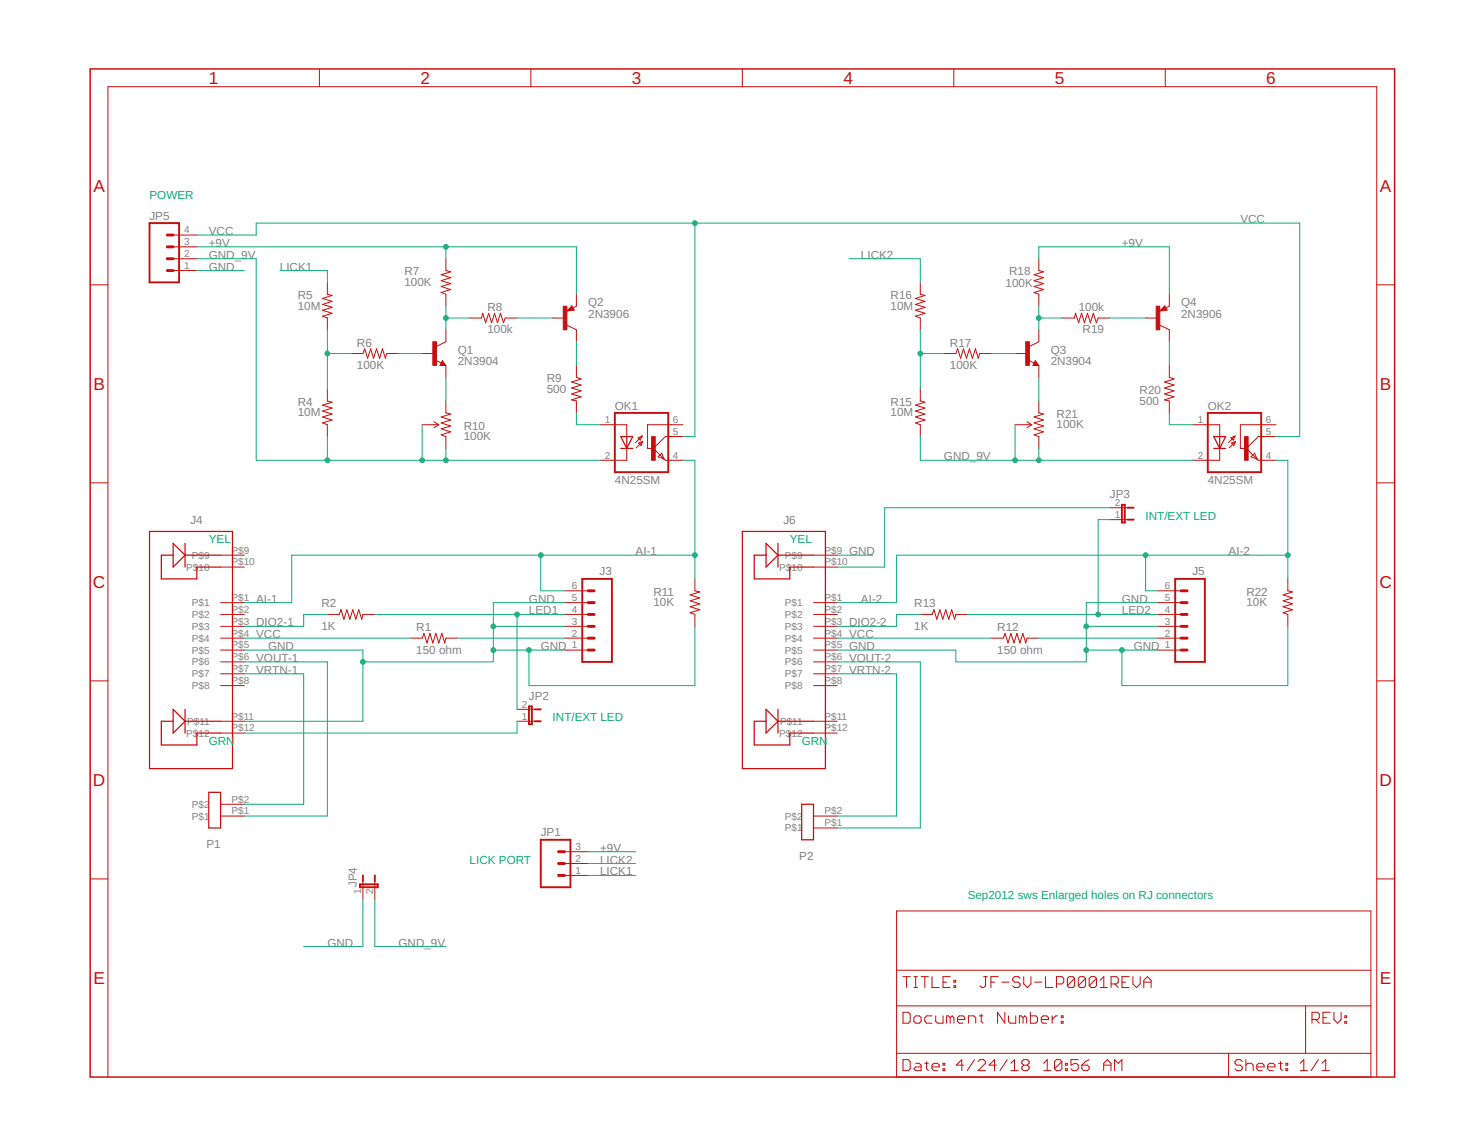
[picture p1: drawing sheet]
<svg xmlns="http://www.w3.org/2000/svg" width="279mm" height="216mm" viewBox="0 0 279 216" stroke-linecap="round" stroke-linejoin="round" font-family="sans-serif">
<g fill="none" stroke="#c90d0c" stroke-width=".19">
<path d="M60.1 13v3.3M99.9 13v3.3M139.8 13v3.3M179.6 13v3.3M219.4 13v3.3M17 53.6h3.3M32.6 50.9h4.5M32.6 48.7h4.5M32.6 46.5h4.5M32.6 44.2h4.5M61.6 53.1v2.3l.9 .2-1.8 .6 1.8 .5-1.8 .6 1.8 .5-1.8 .6 1.8 .6-1.8 .5 .9 .4v2.2M83.9 48.7v2.2l1 .3-1.8 .5 1.8 .6-1.8 .5 1.8 .6-1.8 .5 1.8 .6-1.8 .6 .8 .3v2.2"/>
<path d="M88.4 59.9h2.3l.2-.9 .5 1.7 .6-1.7 .6 1.7 .5-1.7 .6 1.7 .5-1.7 .6 1.7 .3-.8h2.2M104.1 59.9h2.2M107.7 57.6l.4 .8-1.4 .1zM108.5 55.4v2.2l-.6 .4M173.3 53.1v2.3l.9 .2-1.8 .6 1.8 .5-1.8 .6 1.8 .5-1.8 .6 1.8 .6-1.8 .5 .9 .4v2.2M195.6 48.7v2.2l.9 .3-1.8 .5 1.8 .6-1.8 .5 1.8 .6-1.8 .5 1.8 .6-1.8 .6 .9 .3v2.2M200 59.9h2.3l.2-.9 .6 1.7 .5-1.7 .6 1.7 .5-1.7 .6 1.7 .5-1.7 .6 1.7 .4-.8h2.2M215.7 59.9h2.2M219.3 57.6l.5 .8-1.4 .1zM220.2 55.4v2.2l-.7 .4M259.2 53.6h3.4M61.6 73.3v2.2l.9 .2-1.8 .6 1.8 .5-1.8 .6 1.8 .5-1.8 .6 1.8 .6-1.8 .5 .9 .3v2.3"/>
<path d="M66.1 66.5h2.2l.4-.8 .5 1.7 .6-1.7 .5 1.7 .6-1.7 .6 1.7 .5-1.7 .6 1.7 .2-.9h2.2M79.5 66.5h2.2M79.5 79.9h3.1M81.7 79.4l.9 .5M82 67.8l1.1 .5M82.6 79.9l-.9 .6M83.3 67.9l.6 .9h-1.1zM83.9 62.1v2.2l-1.7 .9M83.9 68.8v2.2M83.9 75.5v2.2l1 .2-1.8 .6 1.8 .6-1.8 .5 1.8 .6-1.8 .5 1.8 .6-1.8 .6 .8 .3v2.2M106.7 61.2l1.8 .9v2.2M108.5 68.8v2.2l.9 .4-1.8 .5 1.8 .6-1.8 .5 1.8 .6-1.8 .5 1.8 .6-1.8 .6 .9 .2v2.2"/>
<path d="M113 79.9h5v2.3M128.6 79.9h-6.7v4.5h.9M173.3 73.3v2.2l.9 .2-1.8 .6 1.8 .5-1.8 .6 1.8 .5-1.8 .6 1.8 .6-1.8 .5 .9 .3v2.3M177.7 66.5h2.3l.3-.8 .5 1.7 .6-1.7 .6 1.7 .5-1.7 .6 1.7 .5-1.7 .6 1.7 .2-.9h2.2M191.1 66.5h2.3M191.1 79.9h3.1M193.4 79.4l.8 .5M193.6 67.8l1.1 .5M194.2 79.9l-.8 .6M194.9 67.9l.7 .9h-1.1zM195.6 62.1v2.2l-1.8 .9M195.6 68.8v2.2"/>
<path d="M195.6 75.5v2.2l.9 .2-1.8 .6 1.8 .6-1.8 .5 1.8 .6-1.8 .5 1.8 .6-1.8 .6 .9 .3v2.2M218.4 61.2l1.8 .9v2.2M220.2 68.8v2.2l.8 .4-1.8 .5 1.8 .6-1.8 .5 1.8 .6-1.8 .5 1.8 .6-1.8 .6 1 .2v2.2M224.6 79.9h5v2.3M240.2 79.9h-6.7v4.5h.9M17 90.9h3.3M118 84.4v2.2h-5M120.1 82.4l.8-.3-.3 .7zM120.2 83.4l.8-.3-.3 .8zM120.9 82.1l-1.2 1.2M121 83.1l-1.2 1.2M123.9 86l.7-.7 .4 1.1z"/>
<path d="M125 86.4l.3 .2h3.3M128.6 82.2h-3.3l-2.3 2.2 2 2M209 97.8h3.3M209 95.6h3.3M229.6 84.4v2.2h-5M231.8 82.4l.7-.3-.3 .7zM231.9 83.4l.7-.3-.3 .8zM232.5 82.1l-1.2 1.2M232.6 83.1l-1.2 1.2M235.5 86l.7-.7 .5 1.1zM236.7 86.4l.2 .2h3.3M240.2 82.2h-3.3l-2.2 2.2 2 2"/>
<path d="M259.2 90.9h3.4M41.5 115.7h4.5M41.5 117.9h4.5M41.5 113.4h4.5M41.5 104.5h4.5M41.5 106.7h4.5M61.6 115.7h2.3l.3-.9 .5 1.8 .6-1.8 .6 1.8 .5-1.8 .6 1.8 .5-1.8 .6 1.8 .2-.9h2.3M106.3 115.7h4.4M106.3 117.9h4.4M106.3 113.4h4.4M106.3 111.2h4.4M130.8 109v2.2l.9 .2-1.8 .6 1.8 .5-1.8 .6 1.8 .6-1.8 .5 1.8 .6-1.8 .5 .9 .4v2.2"/>
<path d="M153.2 115.7h4.4M153.2 117.9h4.4M153.2 113.4h4.4M153.2 104.5h4.4M153.2 106.7h4.4M173.3 115.7h2.2l.3-.9 .6 1.8 .6-1.8 .5 1.8 .6-1.8 .5 1.8 .6-1.8 .5 1.8 .3-.9h2.2M217.9 115.7h4.5M217.9 117.9h4.5M217.9 113.4h4.5M217.9 111.2h4.5M242.5 109v2.2l.9 .2-1.8 .6 1.8 .5-1.8 .6 1.8 .6-1.8 .5 1.8 .6-1.8 .5 .9 .4v2.2M17 128.2h3.3"/>
<path d="M41.5 120.1h4.5M41.5 122.4h4.5M41.5 124.6h4.5M41.5 126.8h4.5M41.5 129.1h4.5M41.5 135.8h4.5M41.5 138h4.5M77.3 120.1h2.2l.3-.9 .6 1.8 .5-1.8 .6 1.8 .6-1.8 .5 1.8 .6-1.8 .5 1.8 .2-.9h2.3M97.3 135.8h3.4M97.3 133.5h3.4M106.3 120.1h4.4M106.3 122.4h4.4"/>
<path d="M153.2 120.1h4.4M153.2 122.4h4.4M153.2 124.6h4.4M153.2 126.8h4.4M153.2 129.1h4.4M153.2 135.8h4.4M153.2 138h4.4M186.6 120.1h2.3l.3-.9 .6 1.8 .5-1.8 .6 1.8 .6-1.8 .5 1.8 .6-1.8 .5 1.8 .3-.9h2.2M217.9 120.1h4.5M217.9 122.4h4.5M259.2 128.2h3.4M41.5 153.6h4.5"/>
<path d="M41.5 151.4h4.5M153.2 153.6h4.4M153.2 155.9h4.4M17 165.4h3.3M68.3 165.9v3.3M70.6 165.9v3.3M106.3 164.8h4.4M106.3 162.5h4.4M106.3 160.3h4.4M168.8 171.5h89.3v31.2h-89.3zM259.2 165.4h3.4M168.8 189.3h89.3"/>
<path d="M168.8 198.3h89.3M168.8 182.6h89.3M170 190.5h1l.4 .4v1.4l-.4 .3h-1zM170 199.5h1l.4 .3v1.4l-.4 .3h-1zM170 183.8h1.4M170.7 183.8v2.1M172.1 191.6l.3-.4h.7l.3 .4v.7l-.3 .3h-.7l-.3-.3zM172.1 183.8h.6M172.1 185.9h.6M172.4 183.8v2.1M173.4 183.8h1.4M174.1 183.8v2.1"/>
<path d="M174.5 199.8v1.4l.3 .3M175.5 183.8v2.1h1.3M175.5 191.2h-1l-.4 .4v.7l.4 .3h1M176.2 191.2v1.1l.3 .3h1v-1.4M177.5 184.9h.7M178.9 183.8h-1.4v2.1h1.4M178.9 191.6l-.3-.4h-.4v1.4M178.9 191.6l.4-.4 .3 .4v1M178.9 191.6v1M179.6 185.5h.3v.4h-.3zM179.6 184.5h.3v.4h-.3zM180.3 191.9h1.4v-.3l-.4-.4h-.7l-.3 .4v.7l.3 .3h.7"/>
<path d="M182.3 192.6v-1.4h1.1l.3 .4v1M183.5 199.5l-1.4 2M184.1 199.8l.4-.3h.7l.3 .3v.4l-1.4 1.3h1.4M184.4 191.2h.7M184.7 190.9v1.4l.4 .3M185.2 183.8h.7M185.5 183.8v1.7l-.3 .4h-.4l-.3-.4M186.6 184.9h.7M187.9 183.8h-1.3v2.1M188.6 184.9h1.4M189.2 190.5v2.1l-1.4-2.1v2.1M189.6 199.5l-1.3 2"/>
<path d="M189.9 191.2v1.1l.3 .3h1v-1.4M192 184.2l-.3-.4h-.7l-.3 .4v.3l.3 .4h.7l.3 .3v.3l-.3 .4h-.7l-.3-.4M192.6 191.6l-.3-.4h-.4v1.4M192.6 191.6v1M192.6 191.6l.4-.4 .3 .4v1M192.7 183.8v1.4l.7 .7 .7-.7v-1.4M194 190.5v2.1h1l.3-.3v-.7l-.3-.4h-1M194.8 184.9h1.4M196 191.9h1.4v-.3l-.3-.4h-.7l-.4 .4v.7l.4 .3h.7M196.8 183.8v2.1h1.4M198.1 191.2v1.4M198.9 185.2h1l.4-.3v-.7l-.4-.4h-1v2.1"/>
<path d="M199.1 191.2h-.3l-.7 .7M199.8 192.3h.4v.3h-.4zM199.8 191.2h.4v.4h-.4zM199.9 199.8v1.4l-.3 .3h-.7l-.4-.3M199.9 199.8l-.3-.3h-.7l-.4 .3v1.4M199.9 199.8l-1.4 1.4M202.3 184.2l-.3-.4h-.7l-.3 .4v1.3M202.3 184.2v1.3l-.3 .4h-.7l-.3-.4M202.3 184.2l-1.3 1.3M203 199.5h-1.4v1l.7-.3h.3l.4 .3v.7l-.4 .3h-.6l-.4-.3M204.4 184.2l-.4-.4h-.7l-.3 .4v1.3M204.4 184.2v1.3l-.4 .4h-.7l-.3-.4"/>
<path d="M204.4 184.2l-1.4 1.3M205.1 199.5l-.7 .3-.7 .7M206.4 184.2l-.3-.4h-.7l-.3 .4v1.3M206.4 184.2v1.3l-.3 .4h-.7l-.3-.4M206.4 184.2l-1.3 1.3M207.1 185.9h1.4M207.1 184.5l.7-.7v2.1M209.2 185.2h1l.3-.3v-.7l-.3-.4h-1v2.1M209.9 185.2l.6 .7M211.2 184.9h.7M212.6 183.8h-1.4v2.1h1.4M213.3 183.8v1.4l.7 .7 .7-.7v-1.4"/>
<path d="M215.3 184.9h1.4M215.3 185.9v-1.4l.7-.7 .7 .7v1.4M231.3 198.3v4.4M233.9 199.8l-.4-.3h-.6l-.4 .3v.4l.4 .3h.6l.4 .3v.4l-.4 .3h-.6l-.4-.3M234.6 199.5v2M241.1 199.8v1.4l.3 .3M245.8 189.3v9M247 191.9h1.1l.3-.3v-.7l-.3-.4h-1.1v2.1M247.7 191.9l.7 .7M248.2 199.5l-1.4 2M249.1 191.6h.7M250.4 190.5h-1.3v2.1h1.3"/>
<path d="M251.1 190.5v1.4l.7 .7 .7-.7v-1.4M253.2 192.3h.3v.3h-.3zM253.2 191.2h.3v.4h-.3zM20.3 202.7v-186.4h238.9v186.4M172.4 200.2h.7l.3 .3v1h-1l-.3-.3 .3-.4h1M174.1 200.2h.7M175.5 200.8h1.3v-.3l-.3-.3h-.7l-.3 .3v.7l.3 .3h.7M177.5 201.2h.4v.3h-.4zM177.5 200.2h.4v.3h-.4zM181.4 200.5h-1.4l1.1-1v2M187.6 200.5h-1.4l1-1v2M190.3 201.5h1.4"/>
<path d="M190.3 200.2l.7-.7v2M192.7 200.5l-.3 .3v.4l.3 .3h.7l.4-.3v-.4l-.4-.3M192.7 200.5l-.3-.3v-.4l.3-.3h.7l.4 .3v.4l-.4 .3M192.7 200.5h.7M196.5 201.5h1.4M196.5 200.2l.7-.7v2M200.6 201.2h.4v.3h-.4zM200.6 200.2h.4v.3h-.4zM203.7 200.5h1l.4 .3v.4l-.4 .3h-.7l-.3-.3zM207.8 200.5h1.4M207.8 201.5v-1.3l.7-.7 .7 .7v1.3M209.8 201.5v-2l.7 .7 .7-.7v2"/>
<path d="M234.6 200.5l.3-.3h.7l.3 .3v1M236.6 200.8h1.4v-.3l-.3-.3h-.7l-.4 .3v.7l.4 .3h.7M238.7 200.8h1.4v-.3l-.4-.3h-.7l-.3 .3v.7l.3 .3h.7M240.7 200.2h.7M242.1 201.2h.3v.3h-.3zM242.1 200.2h.3v.3h-.3zM244.8 201.5h1.4M244.8 200.2l.7-.7v2M248.9 201.5h1.4M248.9 200.2l.7-.7v2"/>
</g>
<g fill="none" stroke="#c90d0c" stroke-width=".36">
<path d="M28.2 42h5.5v11.1h-5.5zM115.8 77.7h10v11.2h-10zM227.4 77.7h10v11.2h-10zM211.2 95h.6v3.4h-.6zM212.3 97.8h1.1M212.3 95.6h1.1M109.6 109h5.6v15.6h-5.6zM221.3 109h5.5v15.6h-5.5zM99.6 133h.5v3.3h-.5zM100.7 135.8h1.1M100.7 133.5h1.1M101.8 158.1h5.6v8.9h-5.6z"/>
<path d="M67.8 166.5h3.3v.5h-3.3zM68.3 164.8v1.1M70.6 164.8v1.1"/>
</g>
<g fill="none" stroke="#c90d0c" stroke-width=".55">
<path d="M31.5 46.5h1.1M31.5 48.7h1.1M31.5 50.9h1.1M31.5 44.2h1.1M110.7 117.9h1.2M110.7 113.4h1.2M110.7 115.7h1.2M110.7 111.2h1.2M222.4 117.9h1.1M222.4 113.4h1.1M222.4 115.7h1.1M222.4 111.2h1.1"/>
<path d="M110.7 120.1h1.2M110.7 122.4h1.2M222.4 120.1h1.1M222.4 122.4h1.1M105.2 160.3h1.1M105.2 162.5h1.1M105.2 164.8h1.1"/>
</g>
<g fill="none" stroke="#c90d0c" stroke-width=".23">
<path d="M107.6 58.2h-.3l.3-.2 .2 .3-.8 .1 .6-.7 .3 .6M219.2 58.2h-.3l.3-.2 .3 .3-.9 .1 .6-.7 .4 .6M83.3 68.3l.1 .3h-.3l.2-.5 .4 .6h-.6M194.9 68.3l.1 .3h-.3l.2-.5 .5 .6h-.7M116.9 82.2h2.2l-1.1 2.2zM116.9 84.4h2.2M118 82.2v2.2M228.5 84.4h2.3M228.5 82.2h2.3l-1.2 2.2zM229.6 82.2v2.2M28.2 100h15.6v44.7h-15.6zM32.6 104.5h-2.2v4.5h6.7v-2.3h4.4"/>
<path d="M32.6 102.3l2.2 2.2-2.2 2.2zM34.8 104.5h6.7M34.8 102.3v4.4M139.8 100h15.6v44.7h-15.6zM144.2 104.5h-2.2v4.5h6.7v-2.3h4.5M144.2 102.3l2.3 2.2-2.3 2.2zM146.5 104.5h6.7M146.5 102.3v4.4M32.6 133.5l2.2 2.3-2.2 2.2zM32.6 135.8h-2.2v4.4h6.7v-2.2h4.4M34.8 133.5v4.5M34.8 135.8h6.7"/>
<path d="M144.2 135.8h-2.2v4.4h6.7v-2.2h4.5M144.2 133.5l2.3 2.3-2.3 2.2zM146.5 135.8h6.7M146.5 133.5v4.5M39.3 149.1h2.2v6.8h-2.2zM150.9 151.4h2.3v6.7h-2.3z"/>
</g>
<g fill="#c90d0c" stroke="#c90d0c" stroke-width=".19">
<path d="M81.5 64.3h.7v4.5h-.7z"/>
<path d="M106 57.6h.7v4.5h-.7z"/>
<path d="M122.7 82.2h.7v4.4h-.7z"/>
<path d="M193.1 64.3h.7v4.5h-.7z"/>
<path d="M217.7 57.6h.7v4.5h-.7z"/>
<path d="M234.3 82.2h.7v4.4h-.7z"/>
</g>
<path d="M17 13h245.6v189.7h-245.6z" fill="none" stroke="#c90d0c" stroke-width=".28"/>
<g fill="none" stroke="#0dab76" stroke-width=".19">
<path d="M37.1 50.9h8.9M37.1 48.7h11.1v37.9h64.8M37.1 44.2h11.1v-2.2h196.5v40.2h-4.5M37.1 46.5h71.4v8.9M52.7 50.9h8.9v2.2M83.9 46.5v2.2M83.9 57.6v4.5M83.9 59.9h4.5M97.3 59.9h6.8M130.8 42v40.2h-2.2M159.9 48.7h13.4v4.4M195.6 59.9h4.4"/>
<path d="M195.6 48.7v-2.2h24.6v8.9M195.6 57.6v4.5M209 59.9h6.7M61.6 62.1v11.2M61.6 66.5h4.5M75 66.5h4.5M79.5 79.9v6.7M83.9 71v4.5M108.5 64.3v4.5M108.5 77.7v2.2h4.5M173.3 66.5h4.4M173.3 62.1v11.2"/>
<path d="M186.6 66.5h4.5M191.1 79.9v6.7M195.6 71v4.5M220.2 77.7v2.2h4.4M220.2 64.3v4.5M61.6 82.2v4.4M83.9 84.4v2.2M128.6 86.6h2.2v22.4M173.3 82.2v4.4h51.3M195.6 84.4v2.2M209 97.8h-2.2v17.9M209 95.6h-42.4v11.1h-9"/>
<path d="M240.2 86.6h2.3v22.4M61.6 115.7h-4.4v2.2h-11.2M70.6 115.7h35.7M92.9 117.9h13.4M97.3 115.7v17.8M101.8 104.5v6.7h4.5M106.3 113.4h-13.4v11.2h-24.6M130.8 104.5h-75.9v8.9h-8.9M130.8 117.9v11.2h-31.2v-6.7M157.6 104.5h6.7M173.3 115.7h-4.5v2.2h-11.2M182.2 115.7h35.7"/>
<path d="M204.5 117.9h13.4M215.7 104.5v6.7h2.2M217.9 113.4h-13.4v11.2h-24.5v-2.2h-22.4M242.5 104.5h-73.7v8.9h-11.2M242.5 117.9v11.2h-31.3v-6.7M46 122.4h22.3v13.4h-22.3M46 124.6h15.6v29h-15.6M46 120.1h31.3M46 126.8h11.2v24.6h-11.2M86.2 120.1h20.1M92.9 122.4h13.4M97.3 135.8v2.2h-51.3"/>
<path d="M157.6 124.6h15.7v31.3h-15.7M157.6 120.1h29M157.6 126.8h11.2v26.8h-11.2M195.6 120.1h22.3M204.5 122.4h13.4M68.3 169.2v9h-11.1M70.6 169.2v9h13.3M110.7 160.3h9M110.7 164.8h9M110.7 162.5h9"/>
</g>
<g fill="#0dab76" stroke="#0dab76" stroke-width=".19">
<circle cx="92.9" cy="117.9" r=".44"/>
<circle cx="92.9" cy="122.4" r=".44"/>
<circle cx="68.3" cy="124.6" r=".44"/>
<circle cx="99.6" cy="122.4" r=".44"/>
<circle cx="204.5" cy="117.9" r=".44"/>
<circle cx="204.5" cy="122.4" r=".44"/>
<circle cx="211.2" cy="122.4" r=".44"/>
<circle cx="242.5" cy="104.5" r=".44"/>
<circle cx="215.7" cy="104.5" r=".44"/>
<circle cx="130.8" cy="42" r=".44"/>
<circle cx="61.6" cy="66.5" r=".44"/>
<circle cx="83.9" cy="59.9" r=".44"/>
<circle cx="173.3" cy="66.5" r=".44"/>
<circle cx="195.6" cy="59.9" r=".44"/>
<circle cx="83.9" cy="46.5" r=".44"/>
<circle cx="97.3" cy="115.7" r=".44"/>
<circle cx="206.8" cy="115.7" r=".44"/>
<circle cx="130.8" cy="104.5" r=".44"/>
<circle cx="101.8" cy="104.5" r=".44"/>
<circle cx="195.6" cy="86.6" r=".44"/>
<circle cx="191.1" cy="86.6" r=".44"/>
<circle cx="83.9" cy="86.6" r=".44"/>
<circle cx="79.5" cy="86.6" r=".44"/>
<circle cx="61.6" cy="86.6" r=".44"/>
</g>
<g font-size="3.2" fill="#c90d0c">
<text x="39.3" y="15.8">1</text>
<text x="79.2" y="15.8">2</text>
<text x="119" y="15.8">3</text>
<text x="158.8" y="15.8">4</text>
<text x="198.6" y="15.8">5</text>
<text x="238.4" y="15.8">6</text>
<text x="17.6" y="36.1">A</text>
<text x="259.8" y="36.1">A</text>
<text x="17.6" y="73.4">B</text>
<text x="259.8" y="73.4">B</text>
<text x="17.5" y="110.7">C</text>
<text x="259.7" y="110.7">C</text>
<text x="17.5" y="147.9">D</text>
<text x="259.7" y="147.9">D</text>
<text x="17.6" y="185.2">E</text>
<text x="259.8" y="185.2">E</text>
</g>
<g font-size="2.2" fill="#808080">
<text x="28.1" y="41.3">JP5</text>
<text x="233.5" y="42">VCC</text>
<text x="39.3" y="44.2">VCC</text>
<text x="39.3" y="46.5">+9V</text>
<text x="211.2" y="46.5">+9V</text>
<text x="39.3" y="50.9">GND</text>
<text x="39.3" y="48.7">GND_9V</text>
<text x="52.7" y="50.9">LICK1</text>
<text x="76.1" y="53.8">100K</text>
<text x="76.1" y="51.8">R7</text>
<text x="162.1" y="48.7">LICK2</text>
<text x="190" y="51.8">R18</text>
<text x="56" y="58.3">10M</text>
<text x="56" y="56.3">R5</text>
<text x="91.8" y="58.5">R8</text>
<text x="110.7" y="59.9">2N3906</text>
<text x="110.7" y="57.6">Q2</text>
<text x="167.7" y="58.3">10M</text>
<text x="167.7" y="56.3">R16</text>
<text x="189.3" y="54.1">100K</text>
<text x="203.1" y="58.5">100k</text>
<text x="222.4" y="59.9">2N3906</text>
<text x="222.4" y="57.6">Q4</text>
<text x="67.2" y="65.2">R6</text>
<text x="91.8" y="62.8">100k</text>
<text x="178.8" y="65.2">R17</text>
<text x="203.8" y="62.7">R19</text>
<text x="67.2" y="69.5">100K</text>
<text x="86.2" y="68.8">2N3904</text>
<text x="86.2" y="66.6">Q1</text>
<text x="102.9" y="71.9">R9</text>
<text x="178.8" y="69.5">100K</text>
<text x="197.8" y="68.8">2N3904</text>
<text x="197.8" y="66.6">Q3</text>
<text x="56" y="76.4">R4</text>
<text x="102.9" y="73.9">500</text>
<text x="115.8" y="77.2">OK1</text>
<text x="167.7" y="76.4">R15</text>
<text x="214.6" y="76.2">500</text>
<text x="214.6" y="74.2">R20</text>
<text x="227.4" y="77.2">OK2</text>
<text x="56" y="78.4">10M</text>
<text x="87.3" y="82.8">100K</text>
<text x="87.3" y="80.9">R10</text>
<text x="167.7" y="78.4">10M</text>
<text x="198.9" y="80.6">100K</text>
<text x="198.9" y="78.6">R21</text>
<text x="177.7" y="86.6">GND_9V</text>
<text x="115.8" y="91.1">4N25SM</text>
<text x="209" y="93.8">JP3</text>
<text x="227.4" y="91.1">4N25SM</text>
<text x="35.9" y="98.7">J4</text>
<text x="147.5" y="98.7">J6</text>
<text x="119.7" y="104.5">AI-1</text>
<text x="159.9" y="104.5">GND</text>
<text x="231.3" y="104.5">AI-2</text>
<text x="48.2" y="113.4">AI-1</text>
<text x="99.6" y="113.4">GND</text>
<text x="112.9" y="108.3">J3</text>
<text x="123" y="112.1">R11</text>
<text x="162.1" y="113.4">AI-2</text>
<text x="211.2" y="113.4">GND</text>
<text x="224.5" y="108.3">J5</text>
<text x="234.7" y="112.1">R22</text>
<text x="48.2" y="117.9">DIO2-1</text>
<text x="60.5" y="118.6">1K</text>
<text x="60.5" y="114.3">R2</text>
<text x="78.4" y="118.8">R1</text>
<text x="99.6" y="115.7">LED1</text>
<text x="123" y="114.1">10K</text>
<text x="159.9" y="117.9">DIO2-2</text>
<text x="172.1" y="118.6">1K</text>
<text x="172.1" y="114.3">R13</text>
<text x="187.8" y="118.8">R12</text>
<text x="211.2" y="115.7">LED2</text>
<text x="234.7" y="114.1">10K</text>
<text x="48.2" y="120.1">VCC</text>
<text x="48.2" y="124.6">VOUT-1</text>
<text x="50.5" y="122.4">GND</text>
<text x="78.4" y="123">150 ohm</text>
<text x="101.8" y="122.4">GND</text>
<text x="159.9" y="122.4">GND</text>
<text x="159.9" y="120.1">VCC</text>
<text x="159.9" y="124.6">VOUT-2</text>
<text x="187.8" y="123">150 ohm</text>
<text x="213.4" y="122.4">GND</text>
<text x="48.2" y="126.8">VRTN-1</text>
<text x="99.6" y="131.7">JP2</text>
<text x="159.9" y="126.8">VRTN-2</text>
<text x="38.8" y="159.6">P1</text>
<text x="101.8" y="157.4">JP1</text>
<text x="113" y="160.3">+9V</text>
<text x="150.5" y="161.9">P2</text>
<text x="67.2" y="167" transform="rotate(-90 67.2 167)">JP4</text>
<text x="113" y="164.8">LICK1</text>
<text x="113" y="162.5">LICK2</text>
<text x="61.6" y="178.2">GND</text>
<text x="75" y="178.2">GND_9V</text>
</g>
<g font-size="2.2" fill="#0dab76">
<text x="28.1" y="37.5">POWER</text>
<text x="215.7" y="97.8">INT/EXT LED</text>
<text x="39.3" y="102.3">YEL</text>
<text x="148.7" y="102.3">YEL</text>
<text x="104" y="135.8">INT/EXT LED</text>
<text x="39.3" y="140.2">GRN</text>
<text x="150.9" y="140.2">GRN</text>
<text x="88.4" y="162.5">LICK PORT</text>
<text x="182.2" y="169.2">Sep2012 sws Enlarged holes on RJ connectors</text>
</g>
<g font-size="1.9" fill="#808080">
<text x="34.7" y="46.1">3</text>
<text x="34.7" y="43.9">4</text>
<text x="34.7" y="50.6">1</text>
<text x="34.7" y="48.4">2</text>
<text x="113.9" y="79.6">1</text>
<text x="126.7" y="79.6">6</text>
<text x="126.7" y="81.9">5</text>
<text x="225.5" y="79.6">1</text>
<text x="238.3" y="79.6">6</text>
<text x="238.3" y="81.9">5</text>
<text x="113.9" y="86.3">2</text>
<text x="126.7" y="86.3">4</text>
<text x="225.5" y="86.3">2</text>
<text x="238.3" y="86.3">4</text>
<text x="209.9" y="95.3">2</text>
<text x="209.9" y="97.5">1</text>
<text x="35.1" y="107.4">P$</text>
<text x="36.1" y="105.2">P$9</text>
<text x="37.4" y="107.4">10</text>
<text x="43.6" y="104.2">P$9</text>
<text x="43.6" y="106.4">P$10</text>
<text x="146.7" y="107.4">P$</text>
<text x="147.8" y="105.2">P$9</text>
<text x="149" y="107.4">10</text>
<text x="155.2" y="104.2">P$9</text>
<text x="155.2" y="106.4">P$10</text>
<text x="43.6" y="113.1">P$1</text>
<text x="107.7" y="113.1">5</text>
<text x="107.7" y="110.9">6</text>
<text x="155.2" y="113.1">P$1</text>
<text x="219.3" y="113.1">5</text>
<text x="219.3" y="110.9">6</text>
<text x="36.1" y="114.1">P$1</text>
<text x="36.1" y="116.3">P$2</text>
<text x="36.1" y="118.6">P$3</text>
<text x="43.6" y="115.4">P$2</text>
<text x="43.6" y="117.6">P$3</text>
<text x="43.6" y="119.8">P$4</text>
<text x="107.7" y="119.8">2</text>
<text x="107.7" y="117.6">3</text>
<text x="107.7" y="115.4">4</text>
<text x="147.8" y="114.1">P$1</text>
<text x="147.8" y="116.3">P$2</text>
<text x="147.8" y="118.6">P$3</text>
<text x="155.2" y="115.4">P$2</text>
<text x="155.2" y="117.6">P$3</text>
<text x="155.2" y="119.8">P$4</text>
<text x="219.3" y="119.8">2</text>
<text x="219.3" y="117.6">3</text>
<text x="219.3" y="115.4">4</text>
<text x="36.1" y="120.8">P$4</text>
<text x="36.1" y="123">P$5</text>
<text x="36.1" y="125.3">P$6</text>
<text x="43.6" y="122">P$5</text>
<text x="43.6" y="124.3">P$6</text>
<text x="107.7" y="122">1</text>
<text x="147.8" y="120.8">P$4</text>
<text x="147.8" y="123">P$5</text>
<text x="147.8" y="125.3">P$6</text>
<text x="155.2" y="122">P$5</text>
<text x="155.2" y="124.3">P$6</text>
<text x="219.3" y="122">1</text>
<text x="36.1" y="127.5">P$7</text>
<text x="36.1" y="129.7">P$8</text>
<text x="43.6" y="126.5">P$7</text>
<text x="43.6" y="128.7">P$8</text>
<text x="147.8" y="127.5">P$7</text>
<text x="147.8" y="129.7">P$8</text>
<text x="155.2" y="126.5">P$7</text>
<text x="155.2" y="128.7">P$8</text>
<text x="35.2" y="136.4">P$11</text>
<text x="43.6" y="135.4">P$11</text>
<text x="43.6" y="137.7">P$12</text>
<text x="98.2" y="135.4">1</text>
<text x="98.2" y="133.2">2</text>
<text x="146.9" y="136.4">P$11</text>
<text x="155.2" y="135.4">P$11</text>
<text x="155.2" y="137.7">P$12</text>
<text x="35.1" y="138.7">P$</text>
<text x="37.4" y="138.7">12</text>
<text x="146.7" y="138.7">P$</text>
<text x="149" y="138.7">12</text>
<text x="36.1" y="154.3">P$1</text>
<text x="36.1" y="152">P$2</text>
<text x="43.6" y="153.3">P$1</text>
<text x="43.6" y="151.1">P$2</text>
<text x="147.8" y="154.3">P$2</text>
<text x="155.2" y="155.5">P$1</text>
<text x="155.2" y="153.3">P$2</text>
<text x="108.3" y="160">3</text>
<text x="147.8" y="156.5">P$1</text>
<text x="108.3" y="164.5">1</text>
<text x="108.3" y="162.2">2</text>
<text x="68" y="168.4" transform="rotate(-90 68 168.4)">1</text>
<text x="70.2" y="168.4" transform="rotate(-90 70.2 168.4)">2</text>
</g>
</svg>
